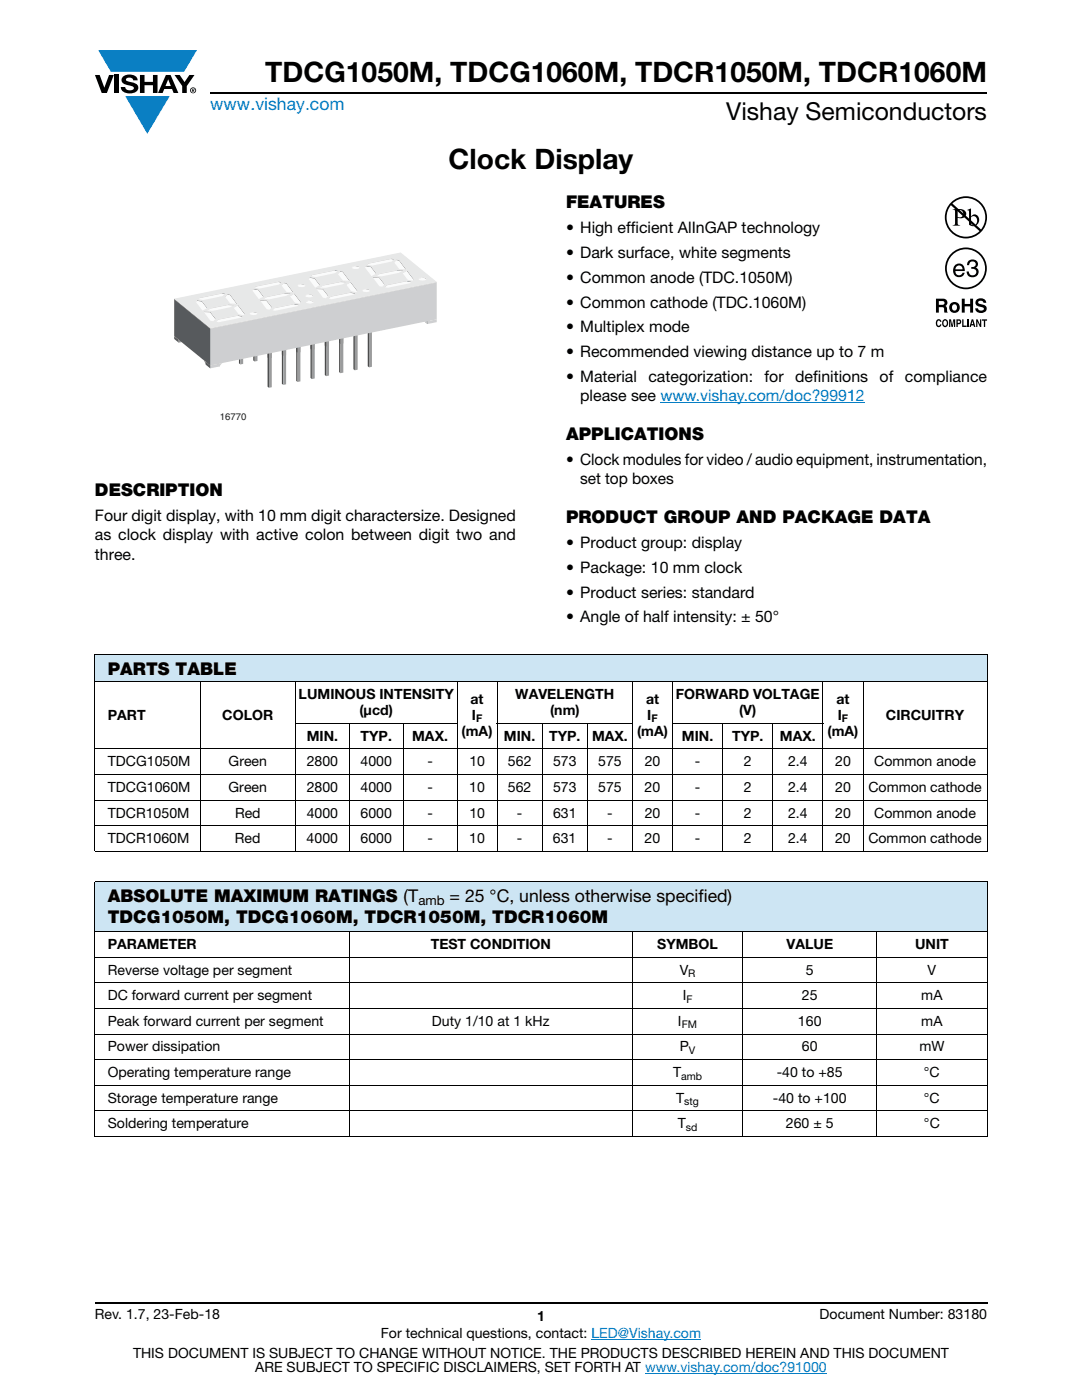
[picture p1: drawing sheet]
<svg xmlns="http://www.w3.org/2000/svg" width="216mm" height="279mm" viewBox="0 0 216 279" stroke-linecap="round" stroke-linejoin="round" font-family="sans-serif">
<g fill="#0a7fc3">
<path d="M19.6 10h19.7l-2.6 4.3h-1.1h-13.5z"/>
<path d="M25 19.2h8.9l-4.5 7.5z"/>
</g>
<g fill="#000">
<path d="M18.9 15h1l.9 2.5 1-2.5h.9l-1.4 3.6h-1zM22.9 15h.9v3.6h-.9zM24.6 15.3a2.1 2.1 0 0 1 2.8 .3l.1 .4h-.9a.79 .79 0 0 0-.7-.5 .79 .79 0 0 0-.8 .4l.3 .3 1 .2a1.08 1.08 0 0 1 1.2 1 1.08 1.08 0 0 1-1.1 1.2 1.73 1.73 0 0 1-2.4-1.2h.9a.96 .96 0 0 0 .8 .6 .96 .96 0 0 0 .9-.4 1.31 1.31 0 0 0-1.2-.6 1.03 1.03 0 0 1-1.1-.6 1.03 1.03 0 0 1 .2-1.1zM27.9 15h.9v1.3h1.7v-1.3h.9v3.6h-.9v-1.6h-1.7v1.6h-.9zM34.8 15h1.1l.9 1.4 1-1.4h1l-1.5 2.2v1.4h-.9v-1.4z"/>
<path d="M33.6 15.9l.5 1.3h-1.1zM33.1 15l-1.6 3.6h1l.3-.8h1.5l.3 .8h1l-1.6-3.6z"/>
<path d="M38.4 17.8h.2v.2h-.2zM38.3 17.7v.7h.1v-.3l.4 .3-.2-.3 .2-.2-.1-.2z"/>
<path d="M38.1 18a.46 .46 0 0 1 .9 0 .46 .46 0 0 1-.9 0zM37.9 18a.6 .6 0 0 0 1.2 0 .6 .6 0 0 0-1.2 0z"/>
</g>
<path d="M42 18.6h155M18.9 260h178.1" fill="none" stroke="#000" stroke-width=".36"/>
<path d="M131.8 80.3h40.8M118 267.3h21.9M128.7 274h36.3" fill="none" stroke="#067ec4" stroke-width=".2"/>
<path d="M34.8 50.4h52.3v33.9h-52.3z" fill="#fff"/>
<path d="M78.6 58.6l.9-.2v.6l-.9 .2z" fill="#cecfd1"/>
<path d="M78.1 58.2l.5 .4v.6l-.5-.4z" fill="#58595b"/>
<path d="M78 58.7l.6-.1v.6z" fill="#cecfd1"/>
<path d="M77.6 58.3l1 .9z" fill="#545557"/>
<path d="M77.6 58.3l.5-.1 .5 .4-.6 .1z" fill="#ebecec"/>
<path d="M79.5 58.4l.4 .4v.5l-.4-.3z" fill="#58595b"/>
<path d="M79.9 58.8l.9-.2v.6l-.9 .1z" fill="#cecfd1"/>
<g fill="#ebecec">
<path d="M78.1 58.2l1.8-.4 .9 .8-.9 .2-.4-.4-.9 .2z"/>
<path d="M80 58.8l.8-.2 .3 .2-.9 .2z"/>
</g>
<path d="M80 58.8l.2 .2-.2 .3z" fill="#58595b"/>
<path d="M80.2 59l.9-.2-.3 .4-.9 .1z" fill="#a4a6a9"/>
<path d="M34.8 59.7l45.1-9.2 7.2 5.9-45.2 9.2z" fill="#ebecec"/>
<path d="M34.8 59.7l45.1-9.2 7.2 5.9-45.1 9.2z" fill="#fafbfb"/>
<path d="M78.1 51.6l.5 .1v.1l-.5-.1z" fill="#7f8083"/>
<path d="M79.1 51.8l.6 .1v.1l-.6-.1z" fill="#808285"/>
<path d="M67.8 61v7.7" fill="none" stroke="#4c4c4e" stroke-width=".28"/>
<path d="M67.7 61l.5-.1 .3 .2-.6 .1z" fill="#adb0b2"/>
<path d="M67.9 61.2l.6-.1v7.4l-.6 .2z" fill="#9b9da0"/>
<path d="M79.1 51.8l-.5 .6z" fill="#c3c5c7"/>
<path d="M73.5 52.5l4.6-.9v.1l-4.6 .9z" fill="#cecfd1"/>
<path d="M73.5 52.5l-.2 .4z" fill="#babcbe"/>
<path d="M65 61.5v7.7" fill="none" stroke="#4c4c4e" stroke-width=".28"/>
<path d="M65.1 61.8l.6-.1v7.4l-.6 .1z" fill="#9b9da0"/>
<path d="M64.8 61.6l.6-.2 .3 .3-.6 .1z" fill="#adb0b2"/>
<path d="M73 53l1 .2v.1l-1-.2z" fill="#828386"/>
<path d="M73 53l-.2 .4z" fill="#c5c6c8"/>
<path d="M71.5 53.1l.3 .4z" fill="#5b5c5f"/>
<path d="M71.4 53.1l.1 .2z" fill="#616265"/>
<path d="M71.4 53.1v.1z" fill="#68696b"/>
<path d="M71.3 53.1l.1 .1z" fill="#6e7072"/>
<path d="M71.3 53.1v.1z" fill="#747578"/>
<path d="M71.2 53.1l.1 .1z" fill="#7a7b7e"/>
<path d="M71.2 53.1v.1z" fill="#7f8184"/>
<path d="M71.2 53.1v.1z" fill="#858689"/>
<path d="M71.1 53.1l.1 .1z" fill="#8b8d8f"/>
<path d="M71.1 53.1v.1z" fill="#919395"/>
<path d="M71.1 53.1v.1z" fill="#96989b"/>
<path d="M71.1 53.1v.1z" fill="#9c9ea1"/>
<path d="M71 53.1l.1 .1z" fill="#a2a4a7"/>
<path d="M71 53.1v.1z" fill="#a8aaad"/>
<path d="M71 53.1v.1z" fill="#aeb0b3"/>
<path d="M71 53.1v.1z" fill="#b5b7b9"/>
<path d="M71 53.1v.1z" fill="#bbbdbf"/>
<path d="M71 53.1v.1z" fill="#c1c3c5"/>
<path d="M70.9 53.1l.1 .1z" fill="#c8cacc"/>
<path d="M70.9 53.1v.1z" fill="#cecfd1"/>
<path d="M70.9 53.1v.1z" fill="#d4d6d7"/>
<path d="M70.9 53.1v.1z" fill="#dadbdd"/>
<path d="M70.9 53.1v.1z" fill="#e1e2e3"/>
<path d="M70.9 53.1v.1z" fill="#e8e8e9"/>
<path d="M70.9 53.1v.1z" fill="#edeeef"/>
<path d="M70.9 53.1v.1z" fill="#f0f1f1"/>
<g fill="#f1f1f2">
<path d="M70.8 53.1l.1 .1z"/>
<path d="M70.8 53.1v.1z"/>
</g>
<path d="M70.8 53.1v.1z" fill="#f2f2f3"/>
<path d="M70.8 53.1v.1z" fill="#f3f3f3"/>
<g fill="#f3f4f4">
<path d="M70.8 53.1v.1z"/>
<path d="M70.7 53.1l.1 .1z"/>
</g>
<path d="M70.7 53.1v.1z" fill="#f4f5f5"/>
<path d="M70.6 53.1v.1z" fill="#f3f4f4"/>
<path d="M70.6 53.1v.1z" fill="#f3f3f3"/>
<g fill="#f2f2f3">
<path d="M70.6 53.1v.1z"/>
<path d="M70.5 53.1v.1z"/>
</g>
<path d="M70.5 53.1v.1z" fill="#f1f1f2"/>
<path d="M70.5 53.1v.1z" fill="#f0f1f1"/>
<path d="M70.5 53.1v.2z" fill="#edeeef"/>
<path d="M70.4 53.2v.1z" fill="#e8e8e9"/>
<path d="M70.4 53.2v.1z" fill="#e1e2e3"/>
<path d="M70.4 53.2v.1z" fill="#dadbdd"/>
<path d="M70.3 53.2v.1z" fill="#d4d6d7"/>
<path d="M70.3 53.2v.1z" fill="#cecfd1"/>
<path d="M70.3 53.2v.1z" fill="#c8cacc"/>
<path d="M70.3 53.3v.1z" fill="#c1c3c5"/>
<path d="M70.3 53.3l-.1 .1z" fill="#bbbdbf"/>
<path d="M70.2 53.3v.1z" fill="#b5b7b9"/>
<path d="M70.2 53.3v.1z" fill="#aeb0b3"/>
<path d="M70.2 53.3v.1z" fill="#a8aaad"/>
<path d="M70.2 53.3v.1z" fill="#a2a4a7"/>
<path d="M70.2 53.3v.2z" fill="#9c9ea1"/>
<path d="M70.2 53.3v.2z" fill="#96989b"/>
<path d="M70.2 53.4v.1z" fill="#919395"/>
<path d="M70.2 53.4v.1z" fill="#8b8d8f"/>
<path d="M62 62.1l.5-.1 .3 .2-.6 .2z" fill="#adb0b2"/>
<path d="M62.1 62.1v7.7" fill="none" stroke="#4c4c4e" stroke-width=".28"/>
<path d="M62.2 62.4l.6-.2v7.5l-.6 .1z" fill="#9b9da0"/>
<path d="M79.7 51.9l1.3 2z" fill="#555658"/>
<path d="M79.2 53.9h1.3v.2l-1.3-.1z" fill="#9ea0a3"/>
<path d="M66.8 53.9l.6 .1v.1l-.6-.1z" fill="#7f8083"/>
<path d="M59.1 62.7l.6-.1 .2 .2-.5 .1z" fill="#adb0b2"/>
<path d="M59.4 62.9l.5-.1v7.5l-.5 .1z" fill="#9b9da0"/>
<path d="M59.2 62.7v7.7" fill="none" stroke="#4c4c4e" stroke-width=".28"/>
<path d="M67.8 54.1l.6 .1v.1l-.6-.1z" fill="#808285"/>
<path d="M85.1 62.9l.9-.1 .2 .2-.9 .2z" fill="#ebecec"/>
<path d="M85.3 63.2l.9-.2v.6l-.9 .1z" fill="#cecfd1"/>
<path d="M85.1 62.9l.2 .3v.5z" fill="#58595b"/>
<path d="M80.3 54.5l.9-.6-.9 .7z" fill="#d9dadb"/>
<path d="M75.8 54.6l3.4-.7v.1l-3.4 .7z" fill="#cecfd1"/>
<path d="M56.4 63.3v7.7" fill="none" stroke="#4c4c4e" stroke-width=".28"/>
<path d="M56.5 63.5l.6-.1v7.5l-.6 .1z" fill="#9b9da0"/>
<path d="M56.2 63.3l.6-.1 .3 .2-.6 .1z" fill="#adb0b2"/>
<path d="M85.3 63.2l.5 .3v.6l-.5-.4z" fill="#58595b"/>
<path d="M74 53.2l1.1 1.5z" fill="#555658"/>
<path d="M67.8 54.1l-.4 .6z" fill="#c3c5c7"/>
<path d="M62.2 54.8l4.6-.9v.1l-4.6 .9z" fill="#cecfd1"/>
<path d="M74.9 55.1l.9-.5-.9 .6z" fill="#d9dadb"/>
<path d="M62.2 54.8l-.2 .4z" fill="#babcbe"/>
<path d="M85.3 64.1l1.8-.4v.6l-1.8 .4z" fill="#cecfd1"/>
<path d="M84.9 63.7l.4 .4v.6l-.4-.4z" fill="#58595b"/>
<path d="M85.3 63.2l.9-.2 .9 .7-1.8 .4-.4-.4 .9-.2z" fill="#ebecec"/>
<path d="M53.4 63.9l.6-.1 .2 .2-.5 .1z" fill="#adb0b2"/>
<path d="M53.5 63.9v7.7" fill="none" stroke="#4c4c4e" stroke-width=".28"/>
<path d="M53.7 64.1l.5-.1v7.5l-.5 .1z" fill="#9b9da0"/>
<path d="M84.3 63.8l1 .9z" fill="#545557"/>
<path d="M84.8 64.2l.5-.1v.6z" fill="#cecfd1"/>
<path d="M84.3 63.8l.6-.1 .4 .4-.5 .1z" fill="#ebecec"/>
<path d="M74.3 55.3h1.4v.2l-1.4-.1z" fill="#9ea0a3"/>
<path d="M61.8 55.3l1 .2v.1l-1-.2z" fill="#828386"/>
<path d="M61.8 55.3l-.3 .4z" fill="#c5c6c8"/>
<path d="M84.8 55.4l.3 .4z" fill="#5b5c5f"/>
<path d="M84.7 55.4l.1 .2z" fill="#616265"/>
<path d="M84.7 55.4v.1z" fill="#68696b"/>
<path d="M84.6 55.4l.1 .1z" fill="#6e7072"/>
<path d="M84.6 55.4v.1z" fill="#747578"/>
<path d="M84.6 55.4v.1z" fill="#7a7b7e"/>
<path d="M84.5 55.4l.1 .1z" fill="#7f8184"/>
<path d="M84.5 55.4v.1z" fill="#858689"/>
<path d="M84.5 55.4v.1z" fill="#8b8d8f"/>
<path d="M84.4 55.4l.1 .1z" fill="#919395"/>
<path d="M84.4 55.4v.1z" fill="#96989b"/>
<path d="M84.4 55.4v.1z" fill="#9c9ea1"/>
<path d="M84.4 55.4v.1z" fill="#a2a4a7"/>
<path d="M84.3 55.4l.1 .1z" fill="#a8aaad"/>
<path d="M84.3 55.4v.1z" fill="#aeb0b3"/>
<path d="M84.3 55.4v.1z" fill="#b5b7b9"/>
<path d="M84.3 55.4v.1z" fill="#bbbdbf"/>
<path d="M84.3 55.4v.1z" fill="#c1c3c5"/>
<path d="M84.3 55.4v.1z" fill="#c8cacc"/>
<path d="M84.3 55.4v.1z" fill="#cecfd1"/>
<path d="M84.3 55.4v.1z" fill="#d4d6d7"/>
<path d="M84.2 55.4l.1 .1z" fill="#dadbdd"/>
<path d="M84.2 55.4v.1z" fill="#e1e2e3"/>
<path d="M84.2 55.4v.1z" fill="#e8e8e9"/>
<path d="M84.2 55.4v.1z" fill="#edeeef"/>
<path d="M84.2 55.4v.1z" fill="#f0f1f1"/>
<path d="M84.2 55.4v.1z" fill="#f1f1f2"/>
<g fill="#f2f2f3">
<path d="M84.2 55.4v.1z"/>
<path d="M84.1 55.4v.1z"/>
</g>
<path d="M84.1 55.4v.1z" fill="#f3f3f3"/>
<path d="M84.1 55.4v.1z" fill="#f3f4f4"/>
<path d="M84 55.4l.1 .1z" fill="#f4f5f5"/>
<g fill="#f3f4f4">
<path d="M84 55.4v.1z"/>
<path d="M83.9 55.4v.1z"/>
</g>
<path d="M83.9 55.4v.1z" fill="#f3f3f3"/>
<path d="M83.9 55.4v.1z" fill="#f2f2f3"/>
<path d="M83.8 55.4v.1z" fill="#f1f1f2"/>
<path d="M83.8 55.4v.1z" fill="#f0f1f1"/>
<path d="M83.8 55.4v.2z" fill="#edeeef"/>
<path d="M83.8 55.5v.1z" fill="#e8e8e9"/>
<path d="M83.7 55.5v.1z" fill="#e1e2e3"/>
<path d="M83.7 55.5v.1z" fill="#dadbdd"/>
<path d="M83.7 55.5v.1z" fill="#d4d6d7"/>
<path d="M83.6 55.5v.1z" fill="#cecfd1"/>
<path d="M83.6 55.5v.1z" fill="#c8cacc"/>
<path d="M83.6 55.6v.1z" fill="#c1c3c5"/>
<path d="M83.6 55.6v.1z" fill="#bbbdbf"/>
<path d="M83.6 55.6v.1z" fill="#b5b7b9"/>
<path d="M83.6 55.6v.1z" fill="#aeb0b3"/>
<path d="M83.5 55.6v.1z" fill="#a8aaad"/>
<path d="M83.5 55.6v.1z" fill="#a2a4a7"/>
<path d="M83.5 55.6v.2z" fill="#9c9ea1"/>
<path d="M83.5 55.6v.2z" fill="#96989b"/>
<path d="M83.5 55.7v.1z" fill="#919395"/>
<path d="M83.5 55.7v.1z" fill="#8b8d8f"/>
<path d="M81.2 53.9l1.4 1.9z" fill="#555658"/>
<path d="M50.8 64.7l.6-.1v7.4l-.6 .2z" fill="#9b9da0"/>
<path d="M50.5 64.5l.6-.1 .3 .2-.6 .1z" fill="#adb0b2"/>
<path d="M50.7 64.5v7.7" fill="none" stroke="#4c4c4e" stroke-width=".28"/>
<path d="M68.4 54.2l1.4 2z" fill="#555658"/>
<path d="M81.2 56l.9 .2v.1l-.9-.2z" fill="#7f8184"/>
<path d="M68 56.2h1.3v.2l-1.3-.1z" fill="#9ea0a3"/>
<path d="M55.6 56.2l.5 .1v.1l-.5-.1z" fill="#7f8083"/>
<path d="M47.7 65l.5-.1 .3 .3-.5 .1z" fill="#adb0b2"/>
<path d="M47.8 65v7.7" fill="none" stroke="#4c4c4e" stroke-width=".28"/>
<path d="M48 65.3l.5-.1v7.4l-.5 .1z" fill="#9b9da0"/>
<path d="M56.6 56.4l.6 .1v.1l-.6-.1z" fill="#808285"/>
<path d="M75.7 55.3l1.1 1.5z" fill="#555658"/>
<path d="M69 56.8l1-.6-1 .7z" fill="#d9dadb"/>
<g fill="#cecfd1">
<path d="M77.2 56.8l4-.8v.1l-4 .8z"/>
<path d="M64.5 56.9l3.5-.7v.1l-3.5 .7z"/>
</g>
<path d="M62.8 55.5l1.1 1.5z" fill="#555658"/>
<path d="M73.4 65.6l.5-.1 .3 .2-.5 .2z" fill="#adb0b2"/>
<path d="M73.7 65.9l.5-.2v7.5l-.5 .1z" fill="#9b9da0"/>
<path d="M73.5 65.6v7.7" fill="none" stroke="#4c4c4e" stroke-width=".28"/>
<path d="M56.6 56.4l-.5 .6z" fill="#c3c5c7"/>
<path d="M60.6 56.7l.3 .4z" fill="#5b5c5f"/>
<path d="M60.6 56.7v.2z" fill="#616265"/>
<path d="M60.5 56.7l.1 .1z" fill="#68696b"/>
<path d="M60.5 56.7v.1z" fill="#6e7072"/>
<path d="M60.4 56.7l.1 .1z" fill="#747578"/>
<path d="M60.4 56.7v.1z" fill="#7a7b7e"/>
<path d="M60.4 56.7v.1z" fill="#7f8184"/>
<path d="M60.3 56.7l.1 .1z" fill="#858689"/>
<path d="M60.3 56.7v.1z" fill="#8b8d8f"/>
<path d="M60.3 56.7v.1z" fill="#919395"/>
<path d="M60.3 56.7v.1z" fill="#96989b"/>
<path d="M60.2 56.7l.1 .1z" fill="#9c9ea1"/>
<path d="M60.2 56.7v.1z" fill="#a2a4a7"/>
<path d="M60.2 56.7v.1z" fill="#a8aaad"/>
<path d="M60.2 56.7v.1z" fill="#aeb0b3"/>
<path d="M60.2 56.7v.1z" fill="#b5b7b9"/>
<path d="M60.1 56.7l.1 .1z" fill="#bbbdbf"/>
<path d="M60.1 56.7v.1z" fill="#c1c3c5"/>
<path d="M60.1 56.7v.1z" fill="#c8cacc"/>
<path d="M60.1 56.7v.1z" fill="#cecfd1"/>
<path d="M60.1 56.7v.1z" fill="#d4d6d7"/>
<path d="M60.1 56.7v.1z" fill="#dadbdd"/>
<path d="M60.1 56.7v.1z" fill="#e1e2e3"/>
<path d="M60.1 56.7v.1z" fill="#e8e8e9"/>
<path d="M60.1 56.7v.1z" fill="#edeeef"/>
<path d="M60 56.7v.1z" fill="#f0f1f1"/>
<path d="M60 56.7v.1z" fill="#f1f1f2"/>
<path d="M60 56.7v.1z" fill="#f2f2f3"/>
<path d="M60 56.7v.1z" fill="#f3f3f3"/>
<path d="M59.9 56.7v.1z" fill="#f3f4f4"/>
<path d="M59.8 56.7l.1 .1z" fill="#f4f5f5"/>
<path d="M59.8 56.7v.1z" fill="#f3f4f4"/>
<g fill="#f3f3f3">
<path d="M59.8 56.7v.1z"/>
<path d="M59.7 56.7v.1z"/>
</g>
<path d="M59.7 56.7v.1z" fill="#f2f2f3"/>
<g fill="#f1f1f2">
<path d="M59.7 56.7v.1z"/>
<path d="M59.7 56.7v.2z"/>
</g>
<path d="M59.7 56.7v.2z" fill="#f0f1f1"/>
<path d="M59.6 56.8v.1z" fill="#edeeef"/>
<path d="M59.6 56.8v.1z" fill="#e8e8e9"/>
<path d="M59.6 56.8v.1z" fill="#e1e2e3"/>
<path d="M59.6 56.8v.1z" fill="#dadbdd"/>
<path d="M59.5 56.8v.1z" fill="#d4d6d7"/>
<path d="M59.5 56.8v.1z" fill="#cecfd1"/>
<path d="M59.5 56.8v.2z" fill="#c8cacc"/>
<path d="M59.4 56.9v.1z" fill="#c1c3c5"/>
<path d="M59.4 56.9v.1z" fill="#bbbdbf"/>
<path d="M59.4 56.9v.1z" fill="#b5b7b9"/>
<path d="M59.4 56.9v.1z" fill="#aeb0b3"/>
<path d="M59.4 56.9v.1z" fill="#a8aaad"/>
<path d="M59.4 56.9v.2z" fill="#a2a4a7"/>
<path d="M59.4 56.9v.2z" fill="#9c9ea1"/>
<path d="M59.4 57v.1z" fill="#96989b"/>
<path d="M59.4 57v.1z" fill="#919395"/>
<path d="M59.4 57v.1z" fill="#8b8d8f"/>
<path d="M51 57.1l4.6-.9v.1l-4.6 .9z" fill="#cecfd1"/>
<path d="M77.2 56.8l-.4 .6z" fill="#c4c6c8"/>
<path d="M63.6 57.4l.9-.5-.9 .6z" fill="#d9dadb"/>
<path d="M51 57.1l-.2 .4z" fill="#babcbe"/>
<path d="M70.8 66.4l.6-.1v7.5l-.6 .1z" fill="#9b9da0"/>
<path d="M70.7 66.2v7.7" fill="none" stroke="#4c4c4e" stroke-width=".28"/>
<path d="M70.5 66.2l.6-.1 .3 .2-.6 .1z" fill="#adb0b2"/>
<path d="M63.1 57.6h1.3v.1h-1.3z" fill="#9ea0a3"/>
<path d="M50.6 57.6l1 .2v.1l-1-.2z" fill="#828386"/>
<path d="M50.6 57.6l-.3 .4z" fill="#c5c6c8"/>
<path d="M73.6 57.7l.2 .4z" fill="#5b5c5f"/>
<path d="M73.5 57.7l.1 .1z" fill="#616265"/>
<path d="M73.4 57.7l.1 .1z" fill="#68696b"/>
<path d="M73.4 57.7v.1z" fill="#6e7072"/>
<path d="M73.4 57.7v.1z" fill="#747578"/>
<path d="M73.3 57.7l.1 .1z" fill="#7a7b7e"/>
<path d="M73.3 57.7v.1z" fill="#7f8184"/>
<path d="M73.3 57.7v.1z" fill="#858689"/>
<path d="M73.2 57.7l.1 .1z" fill="#8b8d8f"/>
<path d="M73.2 57.7v.1z" fill="#919395"/>
<path d="M73.2 57.7v.1z" fill="#96989b"/>
<path d="M73.1 57.7l.1 .1z" fill="#9c9ea1"/>
<path d="M73.1 57.7v.1z" fill="#a2a4a7"/>
<path d="M73.1 57.7v.1z" fill="#a8aaad"/>
<path d="M73.1 57.7v.1z" fill="#aeb0b3"/>
<path d="M73.1 57.7v.1z" fill="#b5b7b9"/>
<path d="M73.1 57.7v.1z" fill="#bbbdbf"/>
<path d="M73 57.7l.1 .1z" fill="#c1c3c5"/>
<path d="M73 57.7v.1z" fill="#c8cacc"/>
<path d="M73 57.7v.1z" fill="#cecfd1"/>
<path d="M73 57.7v.1z" fill="#d4d6d7"/>
<path d="M73 57.7v.1z" fill="#dadbdd"/>
<path d="M73 57.7v.1z" fill="#e1e2e3"/>
<path d="M73 57.7v.1z" fill="#e8e8e9"/>
<path d="M73 57.7v.1z" fill="#edeeef"/>
<path d="M72.9 57.7v.1z" fill="#f0f1f1"/>
<path d="M72.9 57.7v.1z" fill="#f1f1f2"/>
<path d="M72.9 57.7v.1z" fill="#f2f2f3"/>
<path d="M72.9 57.7v.1z" fill="#f3f3f3"/>
<path d="M72.8 57.7v.1z" fill="#f3f4f4"/>
<path d="M72.8 57.7v.1z" fill="#f4f5f5"/>
<path d="M72.7 57.7v.1z" fill="#f3f4f4"/>
<path d="M72.7 57.7v.1z" fill="#f3f3f3"/>
<path d="M72.6 57.7v.1z" fill="#f2f2f3"/>
<path d="M72.6 57.7v.1z" fill="#f1f1f2"/>
<path d="M72.6 57.7v.1z" fill="#f0f1f1"/>
<path d="M72.6 57.7v.2z" fill="#edeeef"/>
<path d="M72.5 57.7v.2z" fill="#e8e8e9"/>
<path d="M72.5 57.8v.1z" fill="#e1e2e3"/>
<path d="M72.5 57.8v.1z" fill="#dadbdd"/>
<path d="M72.4 57.8v.1z" fill="#d4d6d7"/>
<path d="M72.4 57.8v.1z" fill="#cecfd1"/>
<path d="M72.4 57.8v.1z" fill="#c8cacc"/>
<path d="M72.4 57.8v.2z" fill="#c1c3c5"/>
<path d="M72.4 57.8l-.1 .2z" fill="#bbbdbf"/>
<path d="M72.3 57.9v.1z" fill="#b5b7b9"/>
<path d="M72.3 57.9v.1z" fill="#aeb0b3"/>
<path d="M72.3 57.9v.1z" fill="#a8aaad"/>
<path d="M72.3 57.9v.1z" fill="#a2a4a7"/>
<path d="M72.3 57.9v.2z" fill="#9c9ea1"/>
<path d="M72.3 57.9v.2z" fill="#96989b"/>
<path d="M72.3 58v.1z" fill="#919395"/>
<path d="M72.3 58v.1z" fill="#8b8d8f"/>
<path d="M70 56.2l1.3 1.9z" fill="#555658"/>
<path d="M67.8 66.8v7.7" fill="none" stroke="#4c4c4e" stroke-width=".28"/>
<path d="M67.9 67l.6-.1v7.5l-.6 .1z" fill="#9b9da0"/>
<path d="M67.7 66.8l.5-.1 .3 .2-.6 .1z" fill="#adb0b2"/>
<path d="M37 67.1l.6-.1-.6 .6z" fill="#cecfd1"/>
<path d="M36.6 66.7l.4 .4v.5l-.4-.3z" fill="#58595b"/>
<path d="M36.6 66.7l.5-.1 .5 .4-.6 .1z" fill="#ebecec"/>
<path d="M36.1 67.3l.9-.2v.5l-.9 .2z" fill="#cecfd1"/>
<path d="M57.2 56.5l1.4 2z" fill="#555658"/>
<path d="M69.9 58.3l1 .2v.1l-1-.2z" fill="#7f8184"/>
<path d="M56.7 58.5h1.3v.1h-1.3z" fill="#9ea0a3"/>
<path d="M44.3 58.5l.6 .1v.1l-.6-.1z" fill="#7f8083"/>
<path d="M65.1 67.6l.6-.1v7.5l-.6 .1z" fill="#9b9da0"/>
<path d="M64.8 67.4l.6-.1 .3 .2-.6 .1z" fill="#adb0b2"/>
<path d="M65 67.4v7.7" fill="none" stroke="#4c4c4e" stroke-width=".28"/>
<path d="M45.4 58.7l.5 .1v.1l-.5-.1z" fill="#808285"/>
<path d="M34.8 67.1l.9 .7v.6l-.9-.8z" fill="#58595b"/>
<path d="M34.8 67.1l1.8-.4 .4 .4-.9 .2 .5 .3-.9 .2z" fill="#ebecec"/>
<path d="M35.7 67.8l.9-.2v.6l-.9 .2z" fill="#cecfd1"/>
<path d="M64.4 57.6l1.1 1.5z" fill="#555658"/>
<path d="M62.2 58.8l.3 .3z" fill="#5b5c5f"/>
<path d="M62.1 58.8l.1 .1z" fill="#616265"/>
<path d="M62.1 58.8v.1z" fill="#68696b"/>
<path d="M62 58.7l.1 .2z" fill="#6e7072"/>
<path d="M62 58.7v.2z" fill="#747578"/>
<path d="M62 58.7v.2z" fill="#7a7b7e"/>
<path d="M61.9 58.7l.1 .1z" fill="#7f8184"/>
<path d="M61.9 58.7v.1z" fill="#858689"/>
<path d="M61.9 58.7v.1z" fill="#8b8d8f"/>
<path d="M61.8 58.7l.1 .1z" fill="#919395"/>
<path d="M61.8 58.7v.1z" fill="#96989b"/>
<path d="M61.8 58.7v.1z" fill="#9c9ea1"/>
<path d="M61.8 58.7v.1z" fill="#a2a4a7"/>
<path d="M61.7 58.7l.1 .1z" fill="#a8aaad"/>
<path d="M61.7 58.7v.1z" fill="#aeb0b3"/>
<path d="M61.7 58.7v.1z" fill="#b5b7b9"/>
<path d="M61.7 58.7v.1z" fill="#bbbdbf"/>
<path d="M61.7 58.7v.1z" fill="#c1c3c5"/>
<path d="M61.7 58.7v.1z" fill="#c8cacc"/>
<path d="M61.7 58.7v.1z" fill="#cecfd1"/>
<path d="M61.6 58.7v.1z" fill="#d4d6d7"/>
<path d="M61.6 58.7v.1z" fill="#dadbdd"/>
<path d="M61.6 58.7v.1z" fill="#e1e2e3"/>
<path d="M61.6 58.7v.1z" fill="#e8e8e9"/>
<path d="M61.6 58.7v.1z" fill="#edeeef"/>
<path d="M61.6 58.7v.1z" fill="#f0f1f1"/>
<path d="M61.6 58.7v.1z" fill="#f1f1f2"/>
<g fill="#f2f2f3">
<path d="M61.5 58.7l.1 .1z"/>
<path d="M61.5 58.7v.1z"/>
</g>
<path d="M61.5 58.7v.1z" fill="#f3f3f3"/>
<path d="M61.5 58.7v.1z" fill="#f3f4f4"/>
<path d="M61.4 58.7l.1 .1z" fill="#f4f5f5"/>
<g fill="#f3f4f4">
<path d="M61.4 58.7v.2z"/>
<path d="M61.3 58.8v.1z"/>
</g>
<path d="M61.3 58.8v.1z" fill="#f3f3f3"/>
<path d="M61.3 58.8v.1z" fill="#f2f2f3"/>
<path d="M61.2 58.8v.1z" fill="#f1f1f2"/>
<path d="M61.2 58.8v.1z" fill="#f0f1f1"/>
<path d="M61.2 58.8v.1z" fill="#edeeef"/>
<path d="M61.2 58.8v.1z" fill="#e8e8e9"/>
<path d="M61.1 58.8v.1z" fill="#e1e2e3"/>
<path d="M61.1 58.8v.1z" fill="#dadbdd"/>
<path d="M61.1 58.8v.2z" fill="#d4d6d7"/>
<path d="M61 58.9v.1z" fill="#cecfd1"/>
<path d="M61 58.9v.1z" fill="#c8cacc"/>
<path d="M61 58.9v.1z" fill="#c1c3c5"/>
<path d="M61 58.9v.1z" fill="#bbbdbf"/>
<path d="M61 58.9v.2z" fill="#b5b7b9"/>
<path d="M61 58.9l-.1 .2z" fill="#aeb0b3"/>
<path d="M60.9 59v.1z" fill="#a8aaad"/>
<path d="M60.9 59v.1z" fill="#a2a4a7"/>
<path d="M60.9 59v.1z" fill="#9c9ea1"/>
<path d="M60.9 59v.1z" fill="#96989b"/>
<path d="M60.9 59v.1z" fill="#919395"/>
<path d="M60.9 59v.1z" fill="#8b8d8f"/>
<path d="M57.8 59l.9-.5-.9 .7z" fill="#d9dadb"/>
<path d="M35.7 67.8l.2 .2-.2 .4z" fill="#58595b"/>
<path d="M35.9 68l.9-.1-.2 .3-.9 .2z" fill="#a4a6a9"/>
<path d="M35.7 67.8l.9-.2 .2 .3-.9 .1z" fill="#ebecec"/>
<g fill="#cecfd1">
<path d="M66 59.1l3.9-.8v.1l-3.9 .8z"/>
<path d="M53.3 59.2l3.4-.7v.1l-3.4 .7z"/>
</g>
<path d="M51.6 57.8l1 1.5z" fill="#555658"/>
<path d="M45.4 58.7l-.5 .6z" fill="#c3c5c7"/>
<path d="M62.1 68v7.6" fill="none" stroke="#4c4c4e" stroke-width=".28"/>
<path d="M62.2 68.2l.6-.1v7.4l-.6 .1z" fill="#9b9da0"/>
<path d="M62 68l.5-.2 .3 .3-.6 .1z" fill="#adb0b2"/>
<path d="M39.8 59.4l4.5-.9v.1l-4.5 .9z" fill="#cecfd1"/>
<path d="M66 59.1l-.5 .6z" fill="#c4c6c8"/>
<path d="M52.4 59.7l.9-.5-.9 .6z" fill="#d9dadb"/>
<path d="M39.8 59.4l-.3 .4z" fill="#babcbe"/>
<path d="M59.2 68.5v7.7" fill="none" stroke="#4c4c4e" stroke-width=".28"/>
<path d="M59.4 68.8l.5-.1v7.4l-.5 .1z" fill="#9b9da0"/>
<path d="M59.1 68.5l.6-.1 .2 .3-.5 .1z" fill="#adb0b2"/>
<path d="M51.8 59.9h1.4v.1h-1.4z" fill="#9ea0a3"/>
<path d="M39.3 59.9l1 .2v.1l-1-.2z" fill="#828386"/>
<path d="M39.3 59.9l-.3 .4z" fill="#c5c6c8"/>
<path d="M62.3 60l.3 .4z" fill="#5b5c5f"/>
<path d="M62.3 60v.1z" fill="#616265"/>
<path d="M62.2 60l.1 .1z" fill="#68696b"/>
<path d="M62.2 60v.1z" fill="#6e7072"/>
<path d="M62.1 60l.1 .1z" fill="#747578"/>
<path d="M62.1 60v.1z" fill="#7a7b7e"/>
<path d="M62 60l.1 .1z" fill="#7f8184"/>
<path d="M62 60v.1z" fill="#858689"/>
<path d="M62 60v.1z" fill="#8b8d8f"/>
<path d="M62 60v.1z" fill="#919395"/>
<path d="M61.9 60l.1 .1z" fill="#96989b"/>
<path d="M61.9 60v.1z" fill="#9c9ea1"/>
<path d="M61.9 60v.1z" fill="#a2a4a7"/>
<path d="M61.9 60v.1z" fill="#a8aaad"/>
<path d="M61.8 60l.1 .1z" fill="#aeb0b3"/>
<path d="M61.8 60l.1 .1z" fill="#b5b7b9"/>
<path d="M61.8 60v.1z" fill="#bbbdbf"/>
<path d="M61.8 60v.1z" fill="#c1c3c5"/>
<path d="M61.8 60v.1z" fill="#c8cacc"/>
<path d="M61.8 60v.1z" fill="#cecfd1"/>
<path d="M61.8 60v.1z" fill="#d4d6d7"/>
<path d="M61.8 60v.1z" fill="#dadbdd"/>
<path d="M61.7 60l.1 .1z" fill="#e1e2e3"/>
<path d="M61.7 60v.1z" fill="#e8e8e9"/>
<path d="M61.7 60v.1z" fill="#edeeef"/>
<path d="M61.7 60v.1z" fill="#f0f1f1"/>
<path d="M61.7 60v.1z" fill="#f1f1f2"/>
<path d="M61.7 60v.1z" fill="#f2f2f3"/>
<path d="M61.6 60v.1z" fill="#f3f3f3"/>
<path d="M61.6 60v.1z" fill="#f3f4f4"/>
<path d="M61.5 60l.1 .1z" fill="#f4f5f5"/>
<path d="M61.5 60v.1z" fill="#f3f4f4"/>
<path d="M61.4 60v.1z" fill="#f3f3f3"/>
<path d="M61.4 60v.1z" fill="#f2f2f3"/>
<path d="M61.4 60v.1z" fill="#f1f1f2"/>
<path d="M61.3 60v.1z" fill="#f0f1f1"/>
<path d="M61.3 60v.1z" fill="#edeeef"/>
<path d="M61.3 60v.2z" fill="#e8e8e9"/>
<path d="M61.3 60.1v.1z" fill="#e1e2e3"/>
<path d="M61.2 60.1v.1z" fill="#dadbdd"/>
<path d="M61.2 60.1v.1z" fill="#d4d6d7"/>
<path d="M61.2 60.1v.1z" fill="#cecfd1"/>
<path d="M61.1 60.1v.1z" fill="#c8cacc"/>
<path d="M61.1 60.1v.2z" fill="#c1c3c5"/>
<path d="M61.1 60.1v.2z" fill="#bbbdbf"/>
<path d="M61.1 60.2v.1z" fill="#b5b7b9"/>
<path d="M61.1 60.2v.1z" fill="#aeb0b3"/>
<path d="M61.1 60.2v.1z" fill="#a8aaad"/>
<path d="M61.1 60.2v.1z" fill="#a2a4a7"/>
<path d="M61.1 60.2l-.1 .1z" fill="#9c9ea1"/>
<path d="M61 60.2v.2z" fill="#96989b"/>
<path d="M61 60.3v.1z" fill="#919395"/>
<path d="M61 60.3v.1z" fill="#8b8d8f"/>
<path d="M58.7 58.5l1.4 1.9z" fill="#555658"/>
<path d="M56.4 69.1v7.7" fill="none" stroke="#4c4c4e" stroke-width=".28"/>
<path d="M56.2 69.1l.6-.1 .3 .2-.6 .2z" fill="#adb0b2"/>
<path d="M56.5 69.4l.6-.2v7.5l-.6 .1z" fill="#9b9da0"/>
<path d="M45.9 58.8l1.4 2z" fill="#555658"/>
<path d="M58.7 60.6l.9 .2v.1l-.9-.2z" fill="#7f8184"/>
<path d="M45.5 60.8h1.3v.1h-1.3z" fill="#9ea0a3"/>
<path d="M53.7 69.9l.5-.1v7.5l-.5 .1z" fill="#9b9da0"/>
<path d="M53.4 69.7l.6-.1 .2 .2-.5 .1z" fill="#adb0b2"/>
<path d="M53.5 69.7v7.7" fill="none" stroke="#4c4c4e" stroke-width=".28"/>
<path d="M53.2 59.9l1.1 1.5z" fill="#555658"/>
<path d="M46.6 61.3l.9-.5-.9 .7z" fill="#d9dadb"/>
<g fill="#cecfd1">
<path d="M54.7 61.4l4-.8v.1l-4 .8z"/>
<path d="M42 61.5l3.5-.7v.1l-3.5 .7z"/>
</g>
<path d="M40.3 60.1l1.1 1.5z" fill="#555658"/>
<path d="M54.7 61.4l-.4 .6z" fill="#c4c6c8"/>
<path d="M41.1 62l.9-.5-.9 .6z" fill="#d9dadb"/>
<path d="M40.6 62.2h1.4v.1h-1.4z" fill="#9ea0a3"/>
<path d="M51.1 62.3l.3 .4z" fill="#5b5c5f"/>
<path d="M51 62.3l.1 .1z" fill="#616265"/>
<path d="M51 62.3v.1z" fill="#68696b"/>
<path d="M50.9 62.3l.1 .1z" fill="#6e7072"/>
<path d="M50.9 62.3v.1z" fill="#747578"/>
<path d="M50.8 62.3l.1 .1z" fill="#7a7b7e"/>
<path d="M50.8 62.3v.1z" fill="#7f8184"/>
<path d="M50.8 62.3v.1z" fill="#858689"/>
<path d="M50.7 62.3l.1 .1z" fill="#8b8d8f"/>
<path d="M50.7 62.3v.1z" fill="#919395"/>
<path d="M50.7 62.3v.1z" fill="#96989b"/>
<path d="M50.7 62.2v.2z" fill="#9c9ea1"/>
<path d="M50.6 62.2l.1 .2z" fill="#a2a4a7"/>
<path d="M50.6 62.2v.2z" fill="#a8aaad"/>
<path d="M50.6 62.2v.2z" fill="#aeb0b3"/>
<path d="M50.6 62.2v.2z" fill="#b5b7b9"/>
<path d="M50.6 62.2v.2z" fill="#bbbdbf"/>
<path d="M50.6 62.2v.2z" fill="#c1c3c5"/>
<path d="M50.6 62.2v.2z" fill="#c8cacc"/>
<path d="M50.5 62.2l.1 .2z" fill="#cecfd1"/>
<path d="M50.5 62.2v.2z" fill="#d4d6d7"/>
<path d="M50.5 62.2v.2z" fill="#dadbdd"/>
<path d="M50.5 62.2v.2z" fill="#e1e2e3"/>
<path d="M50.5 62.2v.2z" fill="#e8e8e9"/>
<path d="M50.5 62.3v.1z" fill="#edeeef"/>
<path d="M50.5 62.3v.1z" fill="#f0f1f1"/>
<g fill="#f1f1f2">
<path d="M50.5 62.3v.1z"/>
<path d="M50.4 62.3l.1 .1z"/>
</g>
<path d="M50.4 62.3v.1z" fill="#f2f2f3"/>
<path d="M50.4 62.3v.1z" fill="#f3f3f3"/>
<g fill="#f3f4f4">
<path d="M50.4 62.3v.1z"/>
<path d="M50.3 62.3v.1z"/>
</g>
<path d="M50.3 62.3v.1z" fill="#f4f5f5"/>
<path d="M50.2 62.3v.1z" fill="#f3f4f4"/>
<path d="M50.2 62.3v.1z" fill="#f3f3f3"/>
<g fill="#f2f2f3">
<path d="M50.2 62.3v.1z"/>
<path d="M50.1 62.3v.1z"/>
</g>
<path d="M50.1 62.3v.1z" fill="#f1f1f2"/>
<path d="M50.1 62.3v.1z" fill="#f0f1f1"/>
<path d="M50.1 62.3v.1z" fill="#edeeef"/>
<path d="M50 62.3v.1z" fill="#e8e8e9"/>
<path d="M50 62.3v.2z" fill="#e1e2e3"/>
<path d="M50 62.4v.1z" fill="#dadbdd"/>
<path d="M49.9 62.4v.1z" fill="#d4d6d7"/>
<path d="M49.9 62.4v.1z" fill="#cecfd1"/>
<path d="M49.9 62.4v.1z" fill="#c8cacc"/>
<path d="M49.9 62.4v.1z" fill="#c1c3c5"/>
<path d="M49.9 62.4v.2z" fill="#bbbdbf"/>
<path d="M49.9 62.5l-.1 .1z" fill="#b5b7b9"/>
<path d="M49.8 62.5v.1z" fill="#aeb0b3"/>
<path d="M49.8 62.5v.1z" fill="#a8aaad"/>
<path d="M49.8 62.5v.1z" fill="#a2a4a7"/>
<path d="M49.8 62.5v.1z" fill="#9c9ea1"/>
<path d="M49.8 62.5v.2z" fill="#96989b"/>
<path d="M49.8 62.5v.2z" fill="#919395"/>
<path d="M49.8 62.6v.1z" fill="#8b8d8f"/>
<path d="M47.5 60.8l1.3 1.9z" fill="#555658"/>
<path d="M47.4 62.9l1 .2v.1l-1-.2z" fill="#7f8184"/>
<path d="M40.8 72l.3 .2v.6z" fill="#58595b"/>
<path d="M40.8 72l.9-.2 .3 .2-.9 .2z" fill="#ebecec"/>
<path d="M41.1 72.2l.9-.2v.6l-.9 .2z" fill="#cecfd1"/>
<path d="M42 62.2l1 1.5z" fill="#555658"/>
<path d="M43.3 72.2l.5 .4v.6l-.5-.4z" fill="#58595b"/>
<g fill="#ebecec">
<path d="M43.3 72.2l.6-.1 .4 .4-.5 .1z"/>
<path d="M41.1 72.2l.9-.2 .4 .4 .9-.2 .5 .4-1.8 .3z"/>
</g>
<g fill="#cecfd1">
<path d="M41.9 65.6l45.2-9.2v7.3l-45.2 9.2z"/>
<path d="M43.8 72.6l.5-.1-.5 .7z"/>
<path d="M43.5 63.7l3.9-.8v.1l-3.9 .8z"/>
<path d="M41.9 72.9l1.8-.3v.6l-1.8 .3z"/>
</g>
<path d="M41.1 72.2l.9 .7v.6l-.9-.7z" fill="#58595b"/>
<path d="M43.5 63.7l-.5 .6z" fill="#c4c6c8"/>
<g fill="#58595b">
<path d="M34.8 59.7l7.2 5.9v7.3l-7.2-5.8z"/>
<path d="M34.8 59.6l7.2 6z"/>
</g>
<path d="M41.9 65.5l45.2-9.2v.1l-45.2 9.2z" fill="#cecfd1"/>
<path d="M59.5 56.8l-.1 .2 .1 .1 .4 .2h.6l.4-.3-.5-.3zM72.4 57.8l-.1 .2 .1 .1 .4 .2h.6l.4-.3-.5-.3zM49.9 62.4l-.1 .1 .1 .2 .4 .2 .6-.1 .5-.2-.6-.3zM61 58.9l-.1 .1 .1 .2 .5 .1h.5l.5-.2-.6-.4zM61.2 60.1l-.2 .1 .1 .2 .5 .2h.6l.4-.3-.5-.3zM83.7 55.5l-.2 .2 .1 .1 .5 .2h.6l.4-.3-.5-.3zM70.3 53.2l-.1 .2 .1 .1 .4 .2h.6l.5-.3-.6-.3zM77.2 56.8l-.4 .5 .6 .1 4.5-.9 .2-.3-.9-.2zM66 59.1l-.5 .5 .6 .1 4.5-.9 .3-.3-1-.2zM54.7 61.4l-.4 .5 .6 .1 4.5-.9 .2-.3-.9-.2zM43.5 63.7l-.5 .5 .6 .1 4.5-.9 .3-.3-1-.2zM62.2 54.8l-.2 .3 1 .2 3.9-.8 .5-.5-.6-.1zM73.5 52.5l-.2 .3 1 .2 3.8-.8 .5-.5-.5-.1zM51 57.1l-.2 .3 1 .2 3.9-.8 .4-.5-.5-.1zM39.8 59.4l-.3 .3 1 .2 3.9-.8 .5-.5-.6-.1zM63.6 57.4h1.4l3.3-.7 1-.5h-1.3l-3.5 .7zM74.9 55.1l1.3 .1 3.4-.7 .9-.6h-1.3l-3.4 .7zM52.4 59.7h1.3l3.4-.7 .9-.5h-1.3l-3.4 .7zM41.1 62h1.4l3.4-.7 .9-.5h-1.3l-3.5 .7zM80.3 54.5l1 1.3 1 .2 .3-.3-1.4-1.8zM57.8 59l1 1.4 1 .2 .3-.3-1.4-1.8zM46.6 61.3l1 1.4 1 .2 .2-.3-1.3-1.8zM69 56.7l1.1 1.4 1 .2 .2-.3-1.3-1.8zM51.8 59.9l1.4 1.8 .6 .1 .5-.5-1.1-1.4zM63.1 57.6l1.4 1.8 .5 .1 .5-.5-1.1-1.4zM40.6 62.2l1.4 1.8 .5 .1 .5-.5-1-1.4zM74.3 55.3l1.4 1.8 .6 .1 .5-.5-1.1-1.4zM67.8 54.1l-.4 .5 1 1.4 1.4 .1-1.4-1.9zM56.6 56.4l-.5 .5 1.1 1.4h1.4l-1.4-1.8zM45.4 58.7l-.5 .5 1 1.4h1.4l-1.4-1.8zM79.1 51.8l-.5 .5 1.1 1.4 1.3 .1-1.3-1.9zM61.8 55.3l-.3 .3 1.4 1.8 1-.5-1.1-1.4zM50.6 57.6l-.3 .3 1.4 1.8 .9-.5-1-1.4zM39.3 59.9l-.3 .3 1.4 1.8 1-.5-1.1-1.4zM73 53l-.2 .3 1.3 1.8 1-.5-1.1-1.4zM34.8 59.6l45.1-9.2 7.2 5.9-45.1 9.2z" fill="#e7e8e8"/>
<path d="M186.7 39.2h10.3v26.1h-10.3z" fill="#fff"/>
<g fill="#000">
<path d="M193.3 52a1.07 1.07 0 0 1 1.3-.1 1.07 1.07 0 0 1 .5 1.2l-.4 .3a1.06 1.06 0 0 1 .5 1.4 1.06 1.06 0 0 1-1.4 .5h-.2a1.02 1.02 0 0 1-.7-1.1h.4a.71 .71 0 0 0 1 .7 .71 .71 0 0 0 .2-1.2h-.7v-.4a.59 .59 0 0 0 .9-.4 .59 .59 0 0 0-.6-.7 .66 .66 0 0 0-.7 .7h-.4zM186.9 63.9l.4-.2 .3 .1 .2 .4-.6-.2a.66 .66 0 0 0 .1 1l.3-.3h.2a.54 .54 0 0 1-.4 .6 .54 .54 0 0 1-.6-.5zM189.4 63.7h.4l.2 1.2 .2-1.2h.4v1.6h-.3v-1.3l-.2 1.3h-.2l-.3-1.3v1.3h-.2zM192 63.7h.3v1.3h.6v.3h-.9zM191.9 59.6h.6v1.1h1.1v-1.1h.6v2.8h-.6v-1.3h-1.1v1.3h-.6zM193 63.7h.3v1.6h-.3zM194.9 59.7a1.15 1.15 0 0 1 1.9 .7h-.6v-.1a.68 .68 0 0 0-.9-.2l-.1 .4 .3 .1a1.29 1.29 0 0 1 1.4 1 1.17 1.17 0 0 1-1.2 .9 1.17 1.17 0 0 1-1.1-1h.6v.2a.67 .67 0 0 0 1.1-.1l-.2-.2-.6-.2a.82 .82 0 0 1-.8-.5 .82 .82 0 0 1 .2-1zM194.8 63.7h.3l.5 1.1v-1.1h.2v1.6h-.3l-.5-1.1v1.1h-.2zM195.9 63.7h1.1v.3h-.4v1.3h-.3v-1.3h-.4z"/>
<path d="M188.9 53.6a3.8 3.8 0 0 1 7.7 0 3.8 3.8 0 0 1-7.7 0zM188.6 53.6a4.2 4.2 0 0 0 8.3 0 4.2 4.2 0 0 0-8.3 0z"/>
<path d="M190 40.6a3.9 3.9 0 0 1 5.3-.1 3.9 3.9 0 0 1 .4 5.3zM189.7 41l5.8 5.1a3.9 3.9 0 0 1-5.4 .1 3.9 3.9 0 0 1-.4-5.2zM188.5 43.4a4.2 4.2 0 0 0 8.5 0 4.2 4.2 0 0 0-8.5 0z"/>
<path d="M191.1 42v1.3a.75 .75 0 0 0 1.1-.7 .75 .75 0 0 0-1.1-.6zM190.1 41.7a2.81 2.81 0 0 1 2.5 .4 .97 .97 0 0 1-.1 1.2 .97 .97 0 0 1-1.2 .2h-.2v1v.3l.5 .2h-1.5l.3-.1 .2-.4v-2.3l-.1-.2z"/>
<path d="M190.8 53.2l-.2 .5h1.5a.7 .7 0 0 0-.4-.7 .7 .7 0 0 0-.9 .2zM190.6 52.9a1.18 1.18 0 0 1 1.4-.1 1.18 1.18 0 0 1 .5 1.3h-1.9a.73 .73 0 0 0 .6 .8 .73 .73 0 0 0 .9-.5h.4a1.21 1.21 0 0 1-1.6 .8 1.21 1.21 0 0 1-.7-1.6z"/>
<path d="M193.8 43.4v1.3l.1 .2a.72 .72 0 0 0 .8-.1 .72 .72 0 0 0 .3-.8 .72 .72 0 0 0-.4-.8 .72 .72 0 0 0-.8 .2zM193 41.9l.8-.3v1.6a.89 .89 0 0 1 1.1-.4 .89 .89 0 0 1 .5 1.1 1.23 1.23 0 0 1-.7 1.1 1.23 1.23 0 0 1-1.3-.1l-.1-2.7z"/>
<path d="M187.3 60.1v.7h1a.39 .39 0 0 0 0-.7zM186.8 59.6h1.4a.79 .79 0 0 1 .8 .4 .79 .79 0 0 1-.1 .9l-.3 .2a.98 .98 0 0 1 .4 1.1l.1 .2h-.6l-.3-1-.9-.1v1.1h-.5z"/>
<path d="M188.4 64a.64 .64 0 0 0 .2 1h.1a.64 .64 0 0 0-.1-1zM188.2 63.8l.2-.1a.56 .56 0 0 1 .7 .4 .82 .82 0 0 1-.5 1.2h-.2a.89 .89 0 0 1-.2-1.5z"/>
<path d="M190.2 60.8a.63 .63 0 0 0-.2 .8 .63 .63 0 0 0 .7 .3 .63 .63 0 0 0 .2-.8 .63 .63 0 0 0-.7-.3zM189.4 61.4a1.1 1.1 0 0 1 2.2 0 1.1 1.1 0 0 1-2.2 0z"/>
<path d="M191.1 64v.4l.4-.1v-.3zM190.8 63.7h.6a.5 .5 0 0 1 .4 .5 .5 .5 0 0 1-.4 .5h-.3v.6h-.3z"/>
<path d="M194 64.1l-.1 .6h.3zM193.9 63.7h.3l.4 1.6h-.3v-.4h-.5l-.1 .4h-.3z"/>
</g>
<path d="M18.9 130.5h178.1v5.5h-178.1z" fill="#cde5f3"/>
<g fill="#fff">
<path d="M18.9 136h21v13.5h-21z"/>
<path d="M39.9 136h19v13.5h-19z"/>
<path d="M58.9 136h32.3v8.3h-32.3z"/>
<path d="M91.2 136h8v13.5h-8z"/>
<path d="M99.2 136h27v8.3h-27z"/>
<path d="M126.2 136h8v13.5h-8z"/>
<path d="M134.2 136h30v8.3h-30z"/>
<path d="M164.2 136h8v13.5h-8z"/>
<path d="M172.2 136h24.8v13.5h-24.8z"/>
<path d="M58.9 144.3h10.8v5.2h-10.8z"/>
<path d="M69.7 144.3h10.8v5.2h-10.8z"/>
<path d="M80.5 144.3h10.7v5.2h-10.7z"/>
<path d="M99.2 144.3h9v5.2h-9z"/>
<path d="M108.2 144.3h9v5.2h-9z"/>
<path d="M117.2 144.3h9v5.2h-9z"/>
<path d="M134.2 144.3h10v5.2h-10z"/>
<path d="M144.2 144.3h10v5.2h-10z"/>
<path d="M154.2 144.3h10v5.2h-10z"/>
</g>
<path d="M18.9 175.9h178.1v10h-178.1z" fill="#cde5f3"/>
<g fill="none" stroke="#000" stroke-width=".2">
<path d="M18.9 130.5h178.1M18.9 136h178.1M18.9 130.6v39.2M39.9 136v34M58.9 136v34M91.2 136v34M99.2 136v34M126.2 136v34M134.2 136v34M164.2 136v34M172.2 136v34M197 130.6v39.2"/>
<path d="M18.9 149.5h178.1M18.9 154.6h178.1M18.9 159.7h178.1M58.9 144.3h32.4M69.7 144.3v25.7M80.5 144.3v25.7M99.1 144.3h27.2M108.2 144.3v25.7M117.2 144.3v25.7M134.1 144.3h30.2M144.2 144.3v25.7M154.2 144.3v25.7"/>
<path d="M18.9 164.8h178.1M18.9 169.9h178.1M18.9 175.9h178.1M18.9 176v50.7M197 176v50.7M18.9 185.9h178.1M18.9 191h178.1M18.9 196.1h178.1M69.7 185.8v41.1M126.2 185.8v41.1M148.2 185.8v41.1M174.9 185.8v41.1"/>
<path d="M18.9 201.3h178.1M18.9 206.4h178.1M18.9 211.5h178.1M18.9 216.6h178.1M18.9 221.7h178.1M18.9 226.8h178.1"/>
</g>
<g font-size="5.6">
<text x="52.9" y="16.4">TDCG1050M, TDCG1060M, TDCR1050M, TDCR1060M</text>
<text x="89.5" y="33.8">Clock Display</text>
</g>
<text font-size="4.9" x="144.9" y="24">Vishay Semiconductors</text>
<text font-size="3.5" fill="#067ec4" x="42" y="21.9">www.vishay.com</text>
<g font-size="3.5">
<text x="112.9" y="41.5">FEATURES</text>
<text x="112.9" y="87.7">APPLICATIONS</text>
<text x="18.9" y="98.9">DESCRIPTION</text>
<text x="112.9" y="104.3">PRODUCT GROUP AND PACKAGE DATA</text>
<text x="21.5" y="134.7">PARTS TABLE</text>
<text x="21.5" y="184.3">TDCG1050M, TDCG1060M, TDCR1050M, TDCR1060M</text>
<text x="21.5" y="180">ABSOLUTE MAXIMUM RATINGS (T</text>
<text x="89.7" y="180">= 25 °C, unless otherwise specified)</text>
</g>
<g font-size="3.2">
<text x="112.9" y="46.6">• High efficient AlInGAP technology</text>
<text x="112.9" y="51.5">• Dark surface, white segments</text>
<text x="112.9" y="56.5">• Common anode (TDC.1050M)</text>
<text x="112.9" y="61.4">• Common cathode (TDC.1060M)</text>
<text x="112.9" y="66.3">• Multiplex mode</text>
<text x="112.9" y="71.3">• Recommended viewing distance up to 7 m</text>
<text x="112.9" y="76.2">• Material</text>
<text x="129.4" y="76.2">categorization:</text>
<text x="152.6" y="76.2">for</text>
<text x="158.7" y="76.2">definitions</text>
<text x="175.5" y="76.2">of</text>
<text x="180.6" y="76.2">compliance</text>
<text x="115.8" y="80.1">please see www.vishay.com/doc?99912</text>
<text x="112.9" y="92.8">• Clock modules for video / audio equipment, instrumentation,</text>
<text x="115.8" y="96.7">set top boxes</text>
<text x="18.9" y="104">Four digit display, with 10 mm digit charactersize. Designed</text>
<text x="18.9" y="107.9">as clock display with active colon between digit two and</text>
<text x="18.9" y="111.7">three.</text>
<text x="112.9" y="109.4">• Product group: display</text>
<text x="112.9" y="114.3">• Package: 10 mm clock</text>
<text x="112.9" y="119.3">• Product series: standard</text>
<text x="112.9" y="124.2">• Angle of half intensity: ± 50°</text>
</g>
<g font-size="2.8">
<text x="21.5" y="143.7">PART</text>
<text x="44.3" y="143.7">COLOR</text>
<text x="59.6" y="139.5">LUMINOUS INTENSITY</text>
<text x="71.7" y="142.7">(μcd)</text>
<text x="93.9" y="140.5">at</text>
<text x="94.1" y="143.7">I</text>
<text x="102.8" y="139.5">WAVELENGTH</text>
<text x="109.7" y="142.7">(nm)</text>
<text x="128.9" y="140.5">at</text>
<text x="129.2" y="143.7">I</text>
<text x="134.9" y="139.5">FORWARD VOLTAGE</text>
<text x="147.5" y="142.7">(V)</text>
<text x="166.9" y="140.5">at</text>
<text x="167.2" y="143.7">I</text>
<text x="176.8" y="143.7">CIRCUITRY</text>
<text x="61.2" y="147.8">MIN.</text>
<text x="71.9" y="147.8">TYP.</text>
<text x="82.3" y="147.8">MAX.</text>
<text x="92.1" y="146.8">(mA)</text>
<text x="100.6" y="147.8">MIN.</text>
<text x="109.6" y="147.8">TYP.</text>
<text x="118.1" y="147.8">MAX.</text>
<text x="127.1" y="146.8">(mA)</text>
<text x="136.1" y="147.8">MIN.</text>
<text x="146.1" y="147.8">TYP.</text>
<text x="155.6" y="147.8">MAX.</text>
<text x="165.1" y="146.8">(mA)</text>
<text x="21.5" y="152.9">TDCG1050M</text>
<text x="45.6" y="152.9">Green</text>
<text x="61.2" y="152.9">2800</text>
<text x="72" y="152.9">4000</text>
<text x="85.3" y="152.9">-</text>
<text x="93.7" y="152.9">10</text>
<text x="101.4" y="152.9">562</text>
<text x="110.4" y="152.9">573</text>
<text x="119.4" y="152.9">575</text>
<text x="128.6" y="152.9">20</text>
<text x="138.7" y="152.9">-</text>
<text x="148.4" y="152.9">2</text>
<text x="157.3" y="152.9">2.4</text>
<text x="166.6" y="152.9">20</text>
<text x="174.4" y="152.9">Common anode</text>
<text x="21.5" y="158">TDCG1060M</text>
<text x="45.6" y="158">Green</text>
<text x="61.2" y="158">2800</text>
<text x="72" y="158">4000</text>
<text x="85.3" y="158">-</text>
<text x="93.6" y="158">10</text>
<text x="101.4" y="158">562</text>
<text x="110.3" y="158">573</text>
<text x="119.3" y="158">575</text>
<text x="128.6" y="158">20</text>
<text x="138.7" y="158">-</text>
<text x="148.4" y="158">2</text>
<text x="157.3" y="158">2.4</text>
<text x="166.6" y="158">20</text>
<text x="173.3" y="158">Common cathode</text>
<text x="21.5" y="163.2">TDCR1050M</text>
<text x="46.9" y="163.2">Red</text>
<text x="61.2" y="163.2">4000</text>
<text x="72" y="163.2">6000</text>
<text x="85.3" y="163.2">-</text>
<text x="93.6" y="163.2">10</text>
<text x="103.2" y="163.2">-</text>
<text x="110.4" y="163.2">631</text>
<text x="121.2" y="163.2">-</text>
<text x="128.6" y="163.2">20</text>
<text x="138.7" y="163.2">-</text>
<text x="148.4" y="163.2">2</text>
<text x="157.3" y="163.2">2.4</text>
<text x="166.6" y="163.2">20</text>
<text x="174.4" y="163.2">Common anode</text>
<text x="21.5" y="168.3">TDCR1060M</text>
<text x="46.9" y="168.3">Red</text>
<text x="61.2" y="168.3">4000</text>
<text x="71.9" y="168.3">6000</text>
<text x="85.3" y="168.3">-</text>
<text x="93.6" y="168.3">10</text>
<text x="103.1" y="168.3">-</text>
<text x="110.3" y="168.3">631</text>
<text x="121.2" y="168.3">-</text>
<text x="128.6" y="168.3">20</text>
<text x="138.7" y="168.3">-</text>
<text x="148.4" y="168.3">2</text>
<text x="157.2" y="168.3">2.4</text>
<text x="166.6" y="168.3">20</text>
<text x="173.3" y="168.3">Common cathode</text>
<text x="21.5" y="189.4">PARAMETER</text>
<text x="86" y="189.4">TEST CONDITION</text>
<text x="131.1" y="189.4">SYMBOL</text>
<text x="156.9" y="189.4">VALUE</text>
<text x="182.6" y="189.4">UNIT</text>
<text x="21.5" y="194.5">Reverse voltage per segment</text>
<text x="135.6" y="194.5">V</text>
<text x="160.8" y="194.5">5</text>
<text x="185.1" y="194.5">V</text>
<text x="21.5" y="199.6">DC forward current per segment</text>
<text x="136.2" y="199.6">I</text>
<text x="160" y="199.6">25</text>
<text x="183.8" y="199.6">mA</text>
<text x="21.5" y="204.7">Peak forward current per segment</text>
<text x="21.5" y="209.8">Power dissipation</text>
<text x="86.2" y="204.7">Duty 1/10 at 1 kHz</text>
<text x="135.3" y="204.7">I</text>
<text x="135.6" y="209.8">P</text>
<text x="159.2" y="204.7">160</text>
<text x="160" y="209.8">60</text>
<text x="183.5" y="209.8">mW</text>
<text x="183.8" y="204.7">mA</text>
<text x="21.5" y="214.9">Operating temperature range</text>
<text x="134.3" y="214.9">T</text>
<text x="155" y="214.9">-40 to +85</text>
<text x="184.4" y="214.9">°C</text>
<text x="21.5" y="220.1">Storage temperature range</text>
<text x="134.9" y="220.1">T</text>
<text x="154.2" y="220.1">-40 to +100</text>
<text x="184.4" y="220.1">°C</text>
<text x="21.5" y="225.2">Soldering temperature</text>
<text x="135.2" y="225.2">T</text>
<text x="156.8" y="225.2">260 ± 5</text>
<text x="184.4" y="225.2">°C</text>
<text x="18.9" y="263.3">Rev. 1.7, 23-Feb-18</text>
<text x="107.2" y="263.6">1</text>
<text x="163.6" y="263.3">Document Number: 83180</text>
<text x="76" y="267.1">For technical questions, contact: LED@Vishay.com</text>
<text x="26.5" y="271">THIS DOCUMENT IS SUBJECT TO CHANGE WITHOUT NOTICE. THE PRODUCTS DESCRIBED HEREIN AND THIS DOCUMENT</text>
<text x="50.9" y="273.8">ARE SUBJECT TO SPECIFIC DISCLAIMERS, SET FORTH AT www.vishay.com/doc?91000</text>
</g>
<text font-size="2.6" x="83.5" y="180.7">amb</text>
<g font-size="2.1">
<text x="95" y="144.2">F</text>
<text x="130" y="144.2">F</text>
<text x="168" y="144.2">F</text>
<text x="137.3" y="195">R</text>
<text x="137" y="200.1">F</text>
<text x="136" y="205.2">FM</text>
<text x="135.9" y="215.5">amb</text>
<text x="137.5" y="210.4">V</text>
<text x="136.5" y="220.6">stg</text>
<text x="136.9" y="225.7">sd</text>
</g>
<text font-size="1.9" fill="#231f20" x="43.9" y="83.9">16770</text>
</svg>
